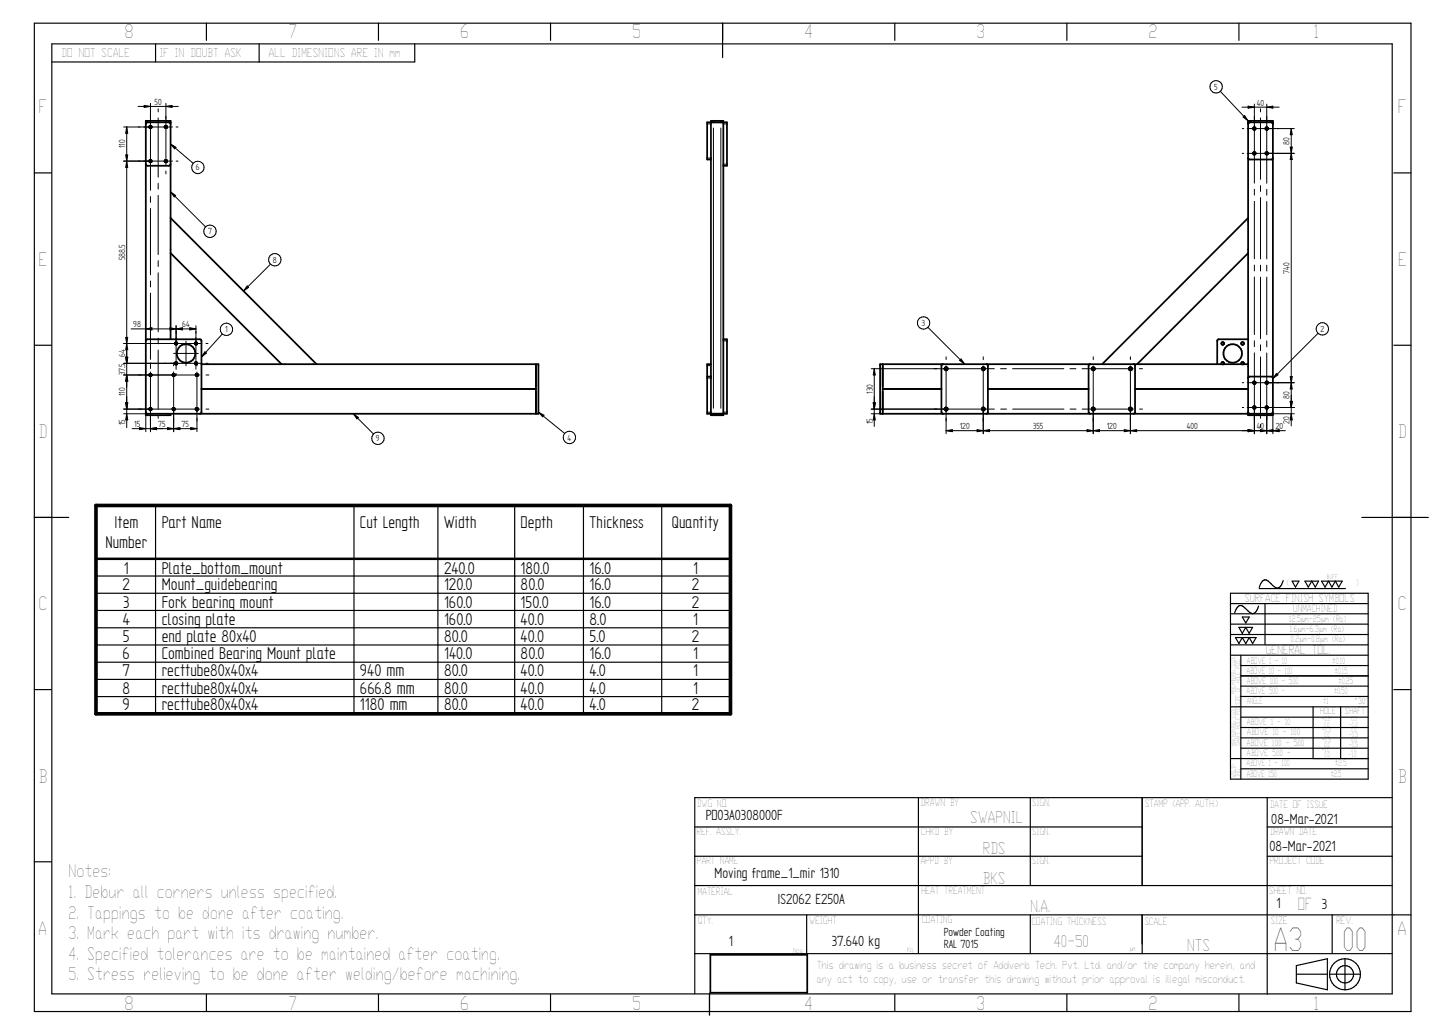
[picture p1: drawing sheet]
<svg xmlns="http://www.w3.org/2000/svg" width="420mm" height="297mm" viewBox="0 0 420 297" stroke-linecap="round" stroke-linejoin="round" font-family="sans-serif">
<g fill="none" stroke="#000" stroke-width=".51">
<path d="M42.4 35.5h7.2M42.8 35.5l-.4 .5M49.1 35.5l.5 .5M206.6 35.1h3.6v85.5h-3.6zM362.7 35.1h7.2v85.5h-7.2zM362.7 35.5h7.2M363.1 35.5l-.4 .5M369.4 35.5l.5 .5M42.4 47.7l.4 .4h6.3l.5-.4M206.6 46.3h-1.1v-10.8h5.7v12.6h-1M362.7 45.9l.4 .4h6.3l.5-.4M49.6 63.3l42.4 42.4"/>
<path d="M49.6 73.5l32.2 32.2M362.7 63.3l-42.5 42.4M362.7 73.5l-32.3 32.2M42.4 99l.4-.5h15.3l.4 .3v20.9l-.4 .4M49.6 98.5v-63.4h-7.2v85.5h7.2v-.5M210.2 98.5h1v21.6h-5.7v-14.4h1.1M362.7 98.5l-8.8 .1-.2 .4v6.7M42.4 119.7l.4 .4M50.9 105.7h.6M56.6 105.7h.6M58.5 105.7h98v14.4h-114.1M58.5 112.9h97.2"/>
<path d="M155.7 105.7v14.4M205.5 109.3h1.1M256.5 105.7v14.4M273.5 112.9h-17M274 105.7l-.5 .5v13.5l.5 .4M286.6 105.7l.5 .5v13.5l-.5 .4M316.3 112.9h-29.2M316.8 105.7l-.5 .5v13.5l.5 .4M329.4 105.7l.4 .5v13.5l-.4 .4M355 105.7v-.4l.4-.1 .3 .3-.1 .2M360.8 105.7v-.4l.4-.1 .2 .3-.1 .2M362.7 105.7h-107v14.4h114.2"/>
<path d="M362.7 112.9h-32.9M362.7 119.7l.4 .4M362.7 109.8l.4-.5h6.3l.5 .5M369.9 119.7l-.5 .4M206.4 277.2h28.2v11h-28.2z"/>
<circle cx="43.7" cy="36.9" r=".39"/>
<circle cx="48.2" cy="36.9" r=".39"/>
<circle cx="364.5" cy="37.3" r=".39"/>
<circle cx="368.1" cy="37.3" r=".39"/>
<circle cx="43.7" cy="46.8" r=".39"/>
<circle cx="48.2" cy="46.8" r=".39"/>
<circle cx="364.5" cy="44.5" r=".39"/>
<circle cx="368.1" cy="44.5" r=".39"/>
<circle cx="51.2" cy="99.7" r=".38"/>
<circle cx="56.9" cy="99.7" r=".38"/>
<circle cx="355.3" cy="99.7" r=".39"/>
<circle cx="361" cy="99.7" r=".39"/>
<circle cx="43.7" cy="108.9" r=".39"/>
<circle cx="43.7" cy="118.8" r=".39"/>
<circle cx="50.5" cy="108.9" r=".38"/>
<circle cx="50.5" cy="118.8" r=".38"/>
<circle cx="51.2" cy="105.5" r=".38"/>
<circle cx="54.1" cy="102.6" r="2.71"/>
<circle cx="56.9" cy="105.5" r=".38"/>
<circle cx="57.2" cy="118.8" r=".38"/>
<circle cx="57.2" cy="108.9" r=".39"/>
<circle cx="274.9" cy="118.8" r=".45"/>
<circle cx="274.9" cy="107.1" r=".45"/>
<circle cx="285.7" cy="118.8" r=".46"/>
<circle cx="285.7" cy="107.1" r=".46"/>
<circle cx="317.7" cy="107.1" r=".46"/>
<circle cx="317.7" cy="118.8" r=".46"/>
<circle cx="328.5" cy="107.1" r=".46"/>
<circle cx="328.5" cy="118.8" r=".46"/>
<circle cx="358.2" cy="102.6" r="2.71"/>
<circle cx="364.5" cy="111.1" r=".39"/>
<circle cx="364.5" cy="118.3" r=".39"/>
<circle cx="368.1" cy="111.1" r=".39"/>
<circle cx="368.1" cy="118.3" r=".39"/>
</g>
<g fill="none" stroke="#000" stroke-width=".34">
<path d="M10 6.7h400v287h-400zM15.1 12.7h389.4v275.9h-389.4zM45.2 12.7v5.3M60 6.7v5M75.3 12.7v5.3M110 6.7v5M120.5 12.7v5.3h-105.4M160 6.7v5M210 6.7v10M260 6.7v5M310 6.7v5M360 6.7v5"/>
<path d="M10 50.2h5M405 50.2h5M10 100.2h5M405 100.2h5M10 150.2h10M45.2 146.8v60.5M102.9 146.8v60.5M127.2 146.8v60.5M149.6 146.8v60.5M169.5 146.8v60.5M192.3 146.8v60.5M395.7 150.2h19.3"/>
<path d="M27.9 172.3h184.3M27.9 167.3h184.3M27.9 177.2h184.3M357.5 172.3h40v53.9h-40zM357.5 175.3h40M357.5 178.2h40M361 179.2h2l-1 1.7zM365.7 176a2.13 2.13 0 0 1-1.9 2.1l-.7-.3a4.9 4.9 0 0 0-2.6-2l-.5 .1-.6 .7-.7 1.4M365.9 170.9h25M367.6 175.3v11.9M372.9 168.6a2.13 2.13 0 0 1-2 2.1l-.7-.4a4.9 4.9 0 0 0-2.6-1.9l-.8 .4-.9 1.8M375.4 168.7h2l-1 1.8z"/>
<path d="M379.2 168.7h3.9l-.9 1.8-1-1.8-1.1 1.8zM384 168.7h6l-1 1.8-1-1.8-1 1.8-1-1.8-1 1.8zM27.9 187.3h184.3M27.9 182.3h184.3M27.9 192.3h184.3M27.9 197.3h184.3M357.5 190.2h40M357.5 181.2h40M357.5 184.2h40M357.5 187.2h40M359 185.1h6l-1 1.8-1-1.8-1 1.8-1-1.8-1 1.8zM360 182.2h4l-1 1.7-1-1.7-1 1.7z"/>
<path d="M360.5 190.2v36M360.5 193.3h37M360.5 196.3h37M360.5 199.2h37M10 200.2h5M27.9 202.3h184.3M357.5 205.2h40M360.5 202.2h37M360.5 208.2h37M360.5 211.2h37M360.5 214.2h37M360.5 217.3h37"/>
<path d="M381.5 205.2v15.1h16h-40M389.5 205.2v15.1M405 200.2h5M266.9 231.6v45.3M299.4 231.6v25.5M331.9 231.6v25.5v-17h-130M360.5 223.2h37M368.2 231.6v57.1M404.5 231.6h-202.6v57M10 250.2h5M201.9 248.6h130M201.9 257.1h202.6"/>
<path d="M368.2 248.6h36.3M368.2 240.1h36.3M201.9 276.9h202.6M201.9 265.6h208.1M234.4 265.6v11.3M299.4 265.6v11.3M331.8 265.6v8.5M331.9 265.6v11.3M387.1 265.6v11.3M390.8 278.4a4.5 4.5 0 0 0-4.5 4.5M390.8 278.4v9M390.8 278.4a4.5 4.5 0 0 1 4.5 4.5"/>
<path d="M60 288.7v5M110 288.7v5M160 288.7v5M206.2 288.6v6.1M260 288.7v5M310 288.7v5M360 288.7v5M376.7 282.9h9M376.7 280.4l9-2v9l-9-2zM386.3 282.9a4.5 4.5 0 0 0 4.5 4.5M386.3 282.9h9M395.3 282.9a4.5 4.5 0 0 1-4.5 4.5"/>
<circle cx="390.8" cy="282.9" r="2.51"/>
</g>
<g fill="none" stroke="#000" stroke-width=".29">
<path d="M35.9 36.9h14.2M36.8 36.9v87.3M36.8 36.9l.3 1.8h-.6zM40.1 30.9h11.7M41.9 30.6l1.8 .3-1.8 .3zM43.3 37a.46 .46 0 0 1 .2-.5 .46 .46 0 0 1 .6 .2v.5l-.5 .1M43.7 30v25.2M46 31.6v.9M46 34.2v17.2M47.8 37v-.3a.46 .46 0 0 1 .5-.2 .46 .46 0 0 1 .4 .4l-.6 .4M48.2 30v17.8M48.2 30.9l1.8-.3v.6z"/>
<path d="M51.2 36.9h.5M205.8 36h.4M207.3 35.2v.2M207.3 37.2v81.3M209.5 35.2v.2M209.5 37.2v81.3M210.4 36h.5M354.6 26.5l8.1 8.6M360.9 31.1h10.8M361 37.3h.4M361.6 33.6l1.1 1.5-1.5-1.1zM362.7 30.8l1.8 .3-1.8 .3z"/>
<path d="M364 37.5l.2-.5 .2-.1a.45 .45 0 0 1 .5 .2 .45 .45 0 0 1-.1 .5l-.4 .2M364.5 30.2v23M366.3 31.6v.9M366.3 34.2v17.9M367.6 37.5l.2-.5 .2-.1a.45 .45 0 0 1 .5 .2 .45 .45 0 0 1-.1 .5l-.4 .2M368.1 30.2v23M368.1 31.1l1.8-.3v.6zM375.2 37.3v86.4M375.2 37.3l.3 1.8h-.6zM376.1 37.3h-13.7M35.9 46.8h14.2M36.5 45h.6l-.3 1.8z"/>
<path d="M36.8 46.8l.3 1.8h-.6zM43.3 46.9a.46 .46 0 0 1 .2-.5 .46 .46 0 0 1 .6 .2v.5l-.5 .1M43.7 57.1v1.7M46 53.2v1.7M46 56.7v17.2M47.8 46.9l.1-.5a.47 .47 0 0 1 .5 0 .47 .47 0 0 1 .3 .4l-.6 .4M48.2 49.7v.8M49.6 41.8l6.5 5.6M49.6 41.8l1.5 1-.4 .4zM49.6 55.7l1.4 1.1-.4 .4zM49.6 55.7l10.1 10.2M51.2 46.8h.5"/>
<path d="M205.8 45.9h.5M210.5 47.7h.5M361 44.5h.4M364 44.7a.46 .46 0 0 1 .3-.6 .46 .46 0 0 1 .6 .2l-.1 .5-.4 .2M364.5 54.9v1.7M364.5 58.5v16.6M366.3 53.9v1.7M366.3 57.4v17.8M367.6 44.7a.46 .46 0 0 1 .3-.6 .46 .46 0 0 1 .6 .2l-.1 .5-.4 .2M368.1 55v1.7M368.1 58.5v16.7M374.9 42.7h.6l-.3 1.8z"/>
<path d="M375.2 44.5l.3 1.8h-.6zM376.1 44.5h-13.7M43.7 60.5v19.3M46 75.7v1.7M46 79.2v17.2M78.6 76.7l-7.8 7.8M364.5 77v1.7M366.3 77v1.7M368.1 77v1.7M35.9 99.7h22.8M36.5 98h.6l-.3 1.7zM36.8 99.7l.3 1.9h-.6z"/>
<path d="M38.1 95.5h18.8M42.4 95.5l1.7-.3v.6zM43.7 81.6v1.7M43.7 85.1v19.3M46 98.2v1.7M49.4 95.2l1.8 .3-1.8 .3zM50.7 99.9v-.3a.46 .46 0 0 1 .6-.3 .46 .46 0 0 1 .3 .5l-.6 .4M51.2 95.5l1.8-.3v.6zM51.2 94.6v12.7M54 99v7.2M55.1 95.2l1.8 .3-1.8 .3zM56.5 99.9l.2-.5 .6 .1v.5l-.5 .2"/>
<path d="M56.9 94.6v12.6M59.8 99.7h.6M64.6 97l-6.1 6.7M71.8 83l.5 .4-1.5 1.1zM210.4 99h.5M269.6 95l10.7 10.7M354.9 99.9v-.3a.45 .45 0 0 1 .3-.3 .45 .45 0 0 1 .5 .2l-.1 .5-.4 .2M360.6 99.9v-.3a.45 .45 0 0 1 .4-.3 .45 .45 0 0 1 .4 .2v.5l-.5 .2M364.5 80.4v16.8M364.5 98.9v1.8M366.3 80.5v17.8M368.1 80.5v16.7"/>
<path d="M368.1 99v1.7M383 96.8l-13.1 13.1M35.9 105.5h22.8M35.9 118.8h22.1M35.9 108.9h22.1M36.5 117h.6l-.3 1.8zM36.5 103.7h.6l-.3 1.8zM36.8 108.9l.3 1.8h-.6zM42.4 119.7v5.6M43.3 109a.46 .46 0 0 1 .2-.5 .46 .46 0 0 1 .6 .2v.5l-.5 .1M43.3 118.9l.1-.5 .3-.1a.45 .45 0 0 1 .4 .3 .45 .45 0 0 1 0 .4l-.5 .2M43.7 105.4v1.6"/>
<path d="M43.7 108v17.3M46 101.6v17.2M50 109l.2-.5a.47 .47 0 0 1 .5 0 .47 .47 0 0 1 .2 .4l-.6 .4M50 118.9l.2-.5a.48 .48 0 0 1 .5 0 .48 .48 0 0 1 .2 .4l-.6 .4M50.5 102.6h7.1M50.5 105.4v.8M50.5 108v17.3M50.7 105.6v-.2a.46 .46 0 0 1 .6-.3 .46 .46 0 0 1 .3 .4l-.6 .4M51.2 108.5v.5M56.5 105.6l.2-.4 .4-.1 .3 .4-.6 .4M56.8 109a.46 .46 0 0 1 .2-.5 .46 .46 0 0 1 .6 .2v.5l-.5 .1M56.8 118.9v-.3a.46 .46 0 0 1 .5-.3 .46 .46 0 0 1 .3 .5l-.5 .4"/>
<path d="M56.9 108.4v.6M57.2 105.4v.8M57.2 108v17.3M59.6 102.2l.4 .3-1.5 1.2zM59.8 118.8h.9M59.8 108.9h.9M59.8 105.5h.6M156.5 119.7l1.6 .9-.4 .4zM156.5 119.7l7.6 6.2M205.8 109.8h.4M205.8 106.2h.4M205.8 119.7h.5"/>
<path d="M210.5 119.7h.5M253.1 118.8h35.9M253.1 107.1h35.8M253.7 117h.6l-.3 1.8zM254 107.1l.3 1.8h-.6zM254 107.1v16.7M274.4 107.2v-.3a.58 .58 0 0 1 1-.1 .59 .59 0 0 1-.6 .8M274.4 118.9l.2-.5a.54 .54 0 0 1 .7 0 .54 .54 0 0 1 0 .7l-.5 .2M274.9 103.6v.8M274.9 106.2v19.7M278.8 104.6l.5-.4 1 1.5zM285.2 107.2v-.3a.58 .58 0 0 1 1-.1 .59 .59 0 0 1-.6 .8"/>
<path d="M285.2 118.9v-.3l.5-.4 .5 .3a.55 .55 0 0 1-.1 .6 .55 .55 0 0 1-.5 .2M285.7 103.6v.8M285.7 106.3v19.6M290.7 107.1h1.7M290.8 118.8h1.7M294.2 107.1h14.9M294.2 118.8h14.9M310.9 107.1h1.7M310.9 118.8h1.8M314.4 107.1h14.9M314.4 118.8h14.9M317.1 118.9l.2-.5a.54 .54 0 0 1 .7 0 .54 .54 0 0 1 .1 .7l-.6 .2"/>
<path d="M317.2 107.2v-.3a.55 .55 0 0 1 .9-.1v.6l-.6 .2M317.7 103.6v.8M317.7 106.3v19.6M327.9 118.9l.2-.5a.54 .54 0 0 1 .7 0 .54 .54 0 0 1 .1 .7l-.6 .2M327.9 107.2v-.3a.55 .55 0 0 1 1-.1v.6l-.6 .2M328.5 103.6v.8M328.5 106.2v19.7M331.1 107.1h.9M331.1 118.8h.9M354.9 105.6v-.2a.45 .45 0 0 1 .3-.3 .45 .45 0 0 1 .5 .2l-.1 .5-.4 .1M360.6 105.6v-.2a.45 .45 0 0 1 .4-.3 .45 .45 0 0 1 .4 .2v.5l-.5 .1M361 111.1h.4"/>
<path d="M361 118.3h.4M364 111.3a.46 .46 0 0 1 .3-.6 .46 .46 0 0 1 .6 .2l-.1 .5-.4 .1M364 118.4a.46 .46 0 0 1 .3-.5 .46 .46 0 0 1 .6 .2l-.1 .5-.4 .1M364.5 102.4v23.5M366.3 100.1v1.7M366.3 103.6v17.9M367.6 111.3a.46 .46 0 0 1 .3-.6 .46 .46 0 0 1 .6 .2l-.1 .5-.4 .1M367.6 118.4a.46 .46 0 0 1 .3-.5 .46 .46 0 0 1 .6 .2l-.1 .5-.4 .1M368.1 102.5v23.4M369.9 119.7v6.2M370.9 108.4l.4 .4-1.4 1.1zM374.9 116.5h.6l-.3 1.8z"/>
<path d="M374.9 109.3h.6l-.3 1.8zM375.2 111.1l.3 1.8h-.6zM376.1 111.1h-13.7M376.1 118.3h-13.7M35.9 120.1h6.9M36.8 120.1l.3 1.8h-.6zM38.4 124.5h18.8M40.5 124.2l1.9 .3-1.9 .3zM43.7 124.5l1.8-.3v.6zM46 120.6v.9M48.7 124.2l1.8 .3-1.8 .3zM50.5 124.5l1.8-.3v.6z"/>
<path d="M55.4 124.2l1.8 .3-1.8 .3zM102.6 120.1l5.9 5.9M102.6 120.1l1.5 1.1-.4 .4zM207.3 120.3v.2M209.5 120.2v.2M253.1 120.1h3.4M254 120.1l.3 1.8h-.6zM274.9 125.1l1.8-.3v.5zM274.9 125.1h98.6M283.9 124.8l1.8 .3-1.8 .2zM285.7 125.1l1.8-.3v.5zM315.9 124.8l1.8 .3-1.8 .2z"/>
<path d="M317.7 125.1l1.8-.3v.5zM326.7 124.8l1.8 .3-1.8 .2zM328.5 125.1l1.8-.3v.5zM362.7 120.1h13.4M362.7 124.8l1.8 .3-1.8 .2zM366.3 124.8l1.8 .3-1.8 .2zM366.3 123.2v.9M368.1 125.1l1.8 .2M369.9 124.8l-1.8 .3M369.9 125.1l1.8-.3v.5zM375.2 120.1l.3 1.8h-.6z"/>
<circle cx="353.4" cy="25.2" r="1.81"/>
<circle cx="57.5" cy="48.6" r="1.81"/>
<circle cx="61" cy="67.2" r="1.81"/>
<circle cx="79.9" cy="75.4" r="1.79"/>
<circle cx="65.8" cy="95.6" r="1.8"/>
<circle cx="268.4" cy="93.8" r="1.8"/>
<circle cx="384.2" cy="95.5" r="1.78"/>
<circle cx="109.8" cy="127.3" r="1.81"/>
<circle cx="165.4" cy="127" r="1.8"/>
</g>
<path d="M27.9 162.3h184.3" fill="none" stroke="#000" stroke-width=".72"/>
<path d="M27.9 146.8h184.3v60.5h-184.3z" fill="none" stroke="#000" stroke-width="1.1"/>
<g fill="#000">
<path d="M36.8 36.9l.3 1.8h-.6zM41.9 30.6l1.8 .3-1.8 .3zM48.2 30.9l1.8-.3v.6zM361.6 33.6l1.1 1.5-1.5-1.1zM362.7 30.8l1.8 .3-1.8 .3zM368.1 31.1l1.8-.3v.6zM375.2 37.3l.3 1.8h-.6zM36.5 45h.6l-.3 1.8zM36.8 46.8l.3 1.8h-.6zM49.6 55.7l1.4 1.1-.4 .4zM49.6 41.8l1.5 1-.4 .4zM375.2 44.5l.3 1.8h-.6z"/>
<path d="M374.9 42.7h.6l-.3 1.8zM36.5 98h.6l-.3 1.7zM42.4 95.5l1.7-.3v.6zM49.4 95.2l1.8 .3-1.8 .3zM51.2 95.5l1.8-.3v.6zM55.1 95.2l1.8 .3-1.8 .3zM71.8 83l.5 .4-1.5 1.1zM36.8 108.9l.3 1.8h-.6zM36.5 117h.6l-.3 1.8zM36.5 103.7h.6l-.3 1.8zM36.8 99.7l.3 1.9h-.6zM59.6 102.2l.4 .3-1.5 1.2z"/>
<path d="M253.7 117h.6l-.3 1.8zM254 107.1l.3 1.8h-.6zM279.3 104.2l1 1.5-1.5-1.1zM370.9 108.4l.4 .4-1.4 1.1zM374.9 116.5h.6l-.3 1.8zM375.2 111.1l.3 1.8h-.6zM374.9 109.3h.6l-.3 1.8zM36.8 120.1l.3 1.8h-.6zM40.5 124.2l1.9 .3-1.9 .3zM43.7 124.5l1.8-.3v.6zM48.7 124.2l1.8 .3-1.8 .3zM50.5 124.5l1.8-.3v.6z"/>
<path d="M55.4 124.2l1.8 .3-1.8 .3zM102.6 120.1l1.5 1.1-.4 .4zM156.5 119.7l1.6 .9-.4 .4zM254 120.1l.3 1.8h-.6zM274.9 125.1l1.8-.3v.5zM283.9 124.8l1.8 .3-1.8 .2zM285.7 125.1l1.8-.3v.5zM315.9 124.8l1.8 .3-1.8 .2zM317.7 125.1l1.8-.3v.5zM326.7 124.8l1.8 .3-1.8 .2zM328.5 125.1l1.8-.3v.5zM362.7 124.8l1.8 .3-1.8 .2z"/>
<path d="M366.3 124.8l1.8 .3-1.8 .2zM368.1 125.1l1.8-.3v.5zM369.9 125.1l1.8-.3v.5zM375.2 120.1l.3 1.8h-.6z"/>
</g>
<g font-size="9.4">
<text x="369.8" y="276.1">A3</text>
<text x="389.9" y="276.1">00</text>
</g>
<g font-size="5.6">
<text x="33.1" y="153.4">Item</text>
<text x="47" y="153.4">Part Name</text>
<text x="104.6" y="153.4">Cut Length</text>
<text x="129" y="153.4">Width</text>
<text x="151.3" y="153.4">Depth</text>
<text x="171.3" y="153.4">Thickness</text>
<text x="195.2" y="153.4">Quantity</text>
<text x="30.7" y="159.1">Number</text>
<text x="36" y="166.5">1</text>
<text x="47" y="166.5">Plate_bottom_mount</text>
<text x="129" y="166.5">240.0</text>
<text x="151.3" y="166.5">180.0</text>
<text x="171.3" y="166.5">16.0</text>
<text x="201.4" y="166.5">1</text>
<text x="35.6" y="171.4">2</text>
<text x="47" y="171.4">Mount_guidebearing</text>
<text x="129" y="171.4">120.0</text>
<text x="151.3" y="171.4">80.0</text>
<text x="171.3" y="171.4">16.0</text>
<text x="201" y="171.4">2</text>
<text x="35.8" y="176.4">3</text>
<text x="47" y="176.4">Fork bearing mount</text>
<text x="129" y="176.4">160.0</text>
<text x="151.3" y="176.4">150.0</text>
<text x="171.3" y="176.4">16.0</text>
<text x="201" y="176.4">2</text>
<text x="35.7" y="181.4">4</text>
<text x="47" y="181.4">closing plate</text>
<text x="129" y="181.4">160.0</text>
<text x="151.3" y="181.4">40.0</text>
<text x="171.3" y="181.4">8.0</text>
<text x="201.4" y="181.4">1</text>
<text x="35.6" y="191.4">6</text>
<text x="35.7" y="186.4">5</text>
<text x="47" y="186.4">end plate 80x40</text>
<text x="47" y="191.4">Combined Bearing Mount plate</text>
<text x="129" y="186.4">80.0</text>
<text x="129" y="191.4">140.0</text>
<text x="151.3" y="186.4">40.0</text>
<text x="151.3" y="191.4">80.0</text>
<text x="171.3" y="186.4">5.0</text>
<text x="171.3" y="191.4">16.0</text>
<text x="201" y="186.4">2</text>
<text x="201.4" y="191.4">1</text>
<text x="35.6" y="196.4">7</text>
<text x="47" y="196.4">recttube80x40x4</text>
<text x="104.6" y="196.4">940 mm</text>
<text x="129" y="196.4">80.0</text>
<text x="151.3" y="196.4">40.0</text>
<text x="171.3" y="196.4">4.0</text>
<text x="201.4" y="196.4">1</text>
<text x="35.6" y="201.4">8</text>
<text x="47" y="201.4">recttube80x40x4</text>
<text x="104.6" y="201.4">666.8 mm</text>
<text x="129" y="201.4">80.0</text>
<text x="151.3" y="201.4">40.0</text>
<text x="171.3" y="201.4">4.0</text>
<text x="201.4" y="201.4">1</text>
<text x="35.6" y="206.2">9</text>
<text x="47" y="206.2">recttube80x40x4</text>
<text x="104.6" y="206.2">1180 mm</text>
<text x="129" y="206.2">80.0</text>
<text x="151.3" y="206.2">40.0</text>
<text x="171.3" y="206.2">4.0</text>
<text x="201" y="206.2">2</text>
</g>
<g font-size="5.4">
<text x="36.1" y="11.2">8</text>
<text x="83.6" y="11.2">7</text>
<text x="133.6" y="11.2">6</text>
<text x="183.6" y="11.2">5</text>
<text x="233.6" y="11.2">4</text>
<text x="283.6" y="11.2">3</text>
<text x="333.6" y="11.2">2</text>
<text x="381.5" y="11.2">1</text>
<text x="11.1" y="32.9">F</text>
<text x="406.1" y="32.9">F</text>
<text x="11.1" y="77.3">E</text>
<text x="406.1" y="77.3">E</text>
<text x="11.1" y="127.3">D</text>
<text x="406" y="127.3">D</text>
<text x="11.1" y="177.2">C</text>
<text x="406.1" y="177.2">C</text>
<text x="11.1" y="227.2">B</text>
<text x="406.1" y="227.2">B</text>
<text x="11" y="271.4">A</text>
<text x="406" y="271.4">A</text>
<text x="36.1" y="293.2">8</text>
<text x="83.6" y="293.2">7</text>
<text x="133.6" y="293.2">6</text>
<text x="183.6" y="293.2">5</text>
<text x="233.6" y="293.2">4</text>
<text x="283.6" y="293.2">3</text>
<text x="333.6" y="293.2">2</text>
<text x="381.5" y="293.2">1</text>
</g>
<g font-size="5.1">
<text x="19.8" y="254.6">Notes:</text>
<text x="19.8" y="260.8">1. Debur all corners unless specified.</text>
<text x="19.8" y="266.7">2. Tappings to be done after coating.</text>
<text x="19.8" y="272.7">3. Mark each part with its drawing number.</text>
<text x="19.8" y="278.6">4. Specified tolerances are to be maintained after coating.</text>
<text x="19.8" y="284.6">5. Stress relieving to be done after welding/before machining.</text>
</g>
<text font-size="4.9" x="377" y="264.1">OF 3</text>
<g font-size="4.8">
<text x="205.1" y="238">PD03A0308000F</text>
<text x="281.8" y="239.1">SWAPNIL</text>
<text x="369.4" y="239.3">08-Mar-2021</text>
<text x="285.5" y="247.9">RDS</text>
<text x="368.8" y="247.1">08-Mar-2021</text>
<text x="207.6" y="254.9">Moving frame_1_mir 1310</text>
<text x="285.5" y="256.6">BKS</text>
<text x="225.9" y="262.6">IS2062 E250A</text>
<text x="370.9" y="263.7">1</text>
<text x="299.3" y="264.8">N.A.</text>
<text x="211.8" y="274.7">1</text>
<text x="241.7" y="274.7">37.640 kg</text>
<text x="306" y="274.9">40-50</text>
<text x="344.9" y="276.1">NTS</text>
</g>
<g font-size="3.9">
<text x="274.3" y="271.7">Powder Coating</text>
<text x="274.3" y="275.3">RAL 7015</text>
</g>
<g font-size="3.6">
<text x="17.8" y="16.6">DO NOT SCALE</text>
<text x="46.3" y="16.4">IF IN DOUBT ASK</text>
<text x="78.1" y="16.5">ALL DIMESNIONS ARE IN mm</text>
<text x="367.7" y="189.9">GENERAL TOL.</text>
</g>
<g font-size="3.3">
<text x="361.6" y="174.8">SURFACE FINISH SYMBOLS</text>
<text x="237.3" y="281.3">This drawing is a business secret of Addverb Tech. Pvt. Ltd. and/or the company herein, and</text>
<text x="237.3" y="285.3">any act to copy, use or transfer this drawing without prior approval is illegal misconduct.</text>
</g>
<g font-size="2.9">
<text x="352.8" y="26.1">5</text>
<text x="44.9" y="30.5">50</text>
<text x="365.2" y="30.6">40</text>
<text x="36.4" y="43.1" transform="rotate(-90 36.4 43.1)">110</text>
<text x="374.7" y="42" transform="rotate(-90 374.7 42)">80</text>
<text x="56.9" y="49.5">6</text>
<text x="60.4" y="68.1">7</text>
<text x="36.4" y="75.6" transform="rotate(-90 36.4 75.6)">588.5</text>
<text x="79.3" y="76.3">8</text>
<text x="374.7" y="79.5" transform="rotate(-90 374.7 79.5)">740</text>
<text x="38.7" y="95">98</text>
<text x="52.9" y="95">64</text>
<text x="267.9" y="94.7">3</text>
<text x="65.4" y="96.5">1</text>
<text x="383.7" y="96.4">2</text>
<text x="36.4" y="103.7" transform="rotate(-90 36.4 103.7)">64</text>
<text x="36.4" y="108.9" transform="rotate(-90 36.4 108.9)">37.5</text>
<text x="36.4" y="115.1" transform="rotate(-90 36.4 115.1)">110</text>
<text x="253.6" y="114.3" transform="rotate(-90 253.6 114.3)">130</text>
<text x="374.7" y="115.8" transform="rotate(-90 374.7 115.8)">80</text>
<text x="36.4" y="123.5" transform="rotate(-90 36.4 123.5)">15</text>
<text x="39" y="124">15</text>
<text x="46" y="124">75</text>
<text x="52.7" y="124">75</text>
<text x="253.6" y="123.2" transform="rotate(-90 253.6 123.2)">15</text>
<text x="278.9" y="124.6">120</text>
<text x="300.2" y="124.6">355</text>
<text x="321.6" y="124.6">120</text>
<text x="344.9" y="124.6">400</text>
<text x="365.2" y="124.6">40</text>
<text x="370.7" y="124.6">20</text>
<text x="374.7" y="123" transform="rotate(-90 374.7 123)">20</text>
<text x="109.3" y="128.2">9</text>
<text x="164.9" y="127.9">4</text>
<text x="375.7" y="177.6">UNMACHINED</text>
<text x="267.5" y="234">DRAWN BY</text>
<text x="202.5" y="234.2">DWG NO.</text>
<text x="299.8" y="234">SIGN.</text>
<text x="332.6" y="234.4">STAMP (APP. AUTH.)</text>
<text x="368.9" y="234.5">DATE OF ISSUE</text>
<text x="202.4" y="242.4">REF. ASSLY.</text>
<text x="267.6" y="242.4">CHKD BY</text>
<text x="299.8" y="242.4">SIGN.</text>
<text x="368.9" y="242.4">DRAWN DATE</text>
<text x="202.5" y="250.9">PART NAME</text>
<text x="267.5" y="250.9">APPD BY</text>
<text x="299.8" y="250.9">SIGN.</text>
<text x="368.8" y="250.9">PROJECT CODE</text>
<text x="202.7" y="259.8">MATERIAL</text>
<text x="267.6" y="259.5">HEAT TREATMENT</text>
<text x="368.7" y="259.5">SHEET NO.</text>
<text x="202.7" y="268.2">QTY.</text>
<text x="235.1" y="268.2">WEIGHT</text>
<text x="267.7" y="268.1">COATING</text>
<text x="299.7" y="268.6">COATING THICKNESS</text>
<text x="332.5" y="268.6">SCALE</text>
<text x="369.2" y="268.2">SIZE</text>
<text x="388.2" y="268.2">REV.</text>
</g>
<g font-size="2.6">
<text x="362.2" y="195.6">ABOVE 10 - 100</text>
<text x="362.3" y="192.7">ABOVE 1 - 10</text>
<text x="387.1" y="192.7">±0.10</text>
<text x="387.7" y="195.6">±0.15</text>
<text x="362.2" y="201.4">ABOVE 500 -</text>
<text x="362.3" y="198.6">ABOVE 100 - 500</text>
<text x="387.5" y="201.4">±0.50</text>
<text x="388.8" y="198.6">±0.25</text>
<text x="362.2" y="222.5">ABOVE 1 - 100</text>
<text x="362.3" y="225.6">ABOVE 150</text>
<text x="386.6" y="225.6">±2.5</text>
<text x="387.9" y="222.5">±2.5</text>
</g>
<g font-size="2.5">
<text x="374.5" y="180.5">12.5μm-25μm (Ra)</text>
<text x="374.6" y="183.6">1.6μm-6.3μm (Ra)</text>
<text x="374.9" y="186.5">0.2μm-0.8μm (Ra)</text>
<text x="362.3" y="204.4">ANGLE</text>
<text x="383.5" y="207.4">HOLE</text>
<text x="384.5" y="204.4">±1</text>
<text x="390.8" y="207.4">SHAFT</text>
<text x="393.6" y="204.4">°30'</text>
<text x="362.3" y="210.6">ABOVE 1 - 10</text>
<text x="362.3" y="213.5">ABOVE 10 - 100</text>
<text x="362.2" y="216.5">ABOVE 100 - 500</text>
<text x="362.2" y="219.6">ABOVE 500 -</text>
</g>
<g font-size="2">
<text x="230.5" y="276.6">Nos</text>
<text x="263.6" y="276.4">Kg</text>
<text x="328.2" y="276.1">μm</text>
</g>
<g font-size="1.8">
<text x="385.5" y="168.2">BUFF</text>
<text x="358.9" y="201.5" transform="rotate(-90 358.9 201.5)">MACHINING SIZE</text>
<text x="360.4" y="204.8" transform="rotate(-90 360.4 204.8)">SIZE OF HOLE POS.</text>
<text x="384" y="209.4">+0.2</text>
<text x="392.6" y="209.4">0.0</text>
<text x="384.1" y="215.5">+0.5</text>
<text x="384.1" y="212.5">+0.3</text>
<text x="384.7" y="211.1">0.0</text>
<text x="384.7" y="214.1">0.0</text>
<text x="391.9" y="214.1">-0.3</text>
<text x="392" y="211">-0.2</text>
<text x="392.5" y="212.5">0.0</text>
<text x="392.6" y="215.4">0.0</text>
<text x="359" y="216.5" transform="rotate(-90 359 216.5)">MACHINING SIZE</text>
<text x="360.3" y="216.6" transform="rotate(-90 360.3 216.6)">SHAFT HOLE POS.</text>
<text x="384" y="218.4">+1.0</text>
<text x="384.7" y="217">0.0</text>
<text x="391.9" y="217">-0.5</text>
<text x="392.5" y="218.4">0.0</text>
<text x="359" y="226" transform="rotate(-90 359 226)">WELD-</text>
<text x="360.3" y="225.6" transform="rotate(-90 360.3 225.6)">ING</text>
</g>
</svg>
